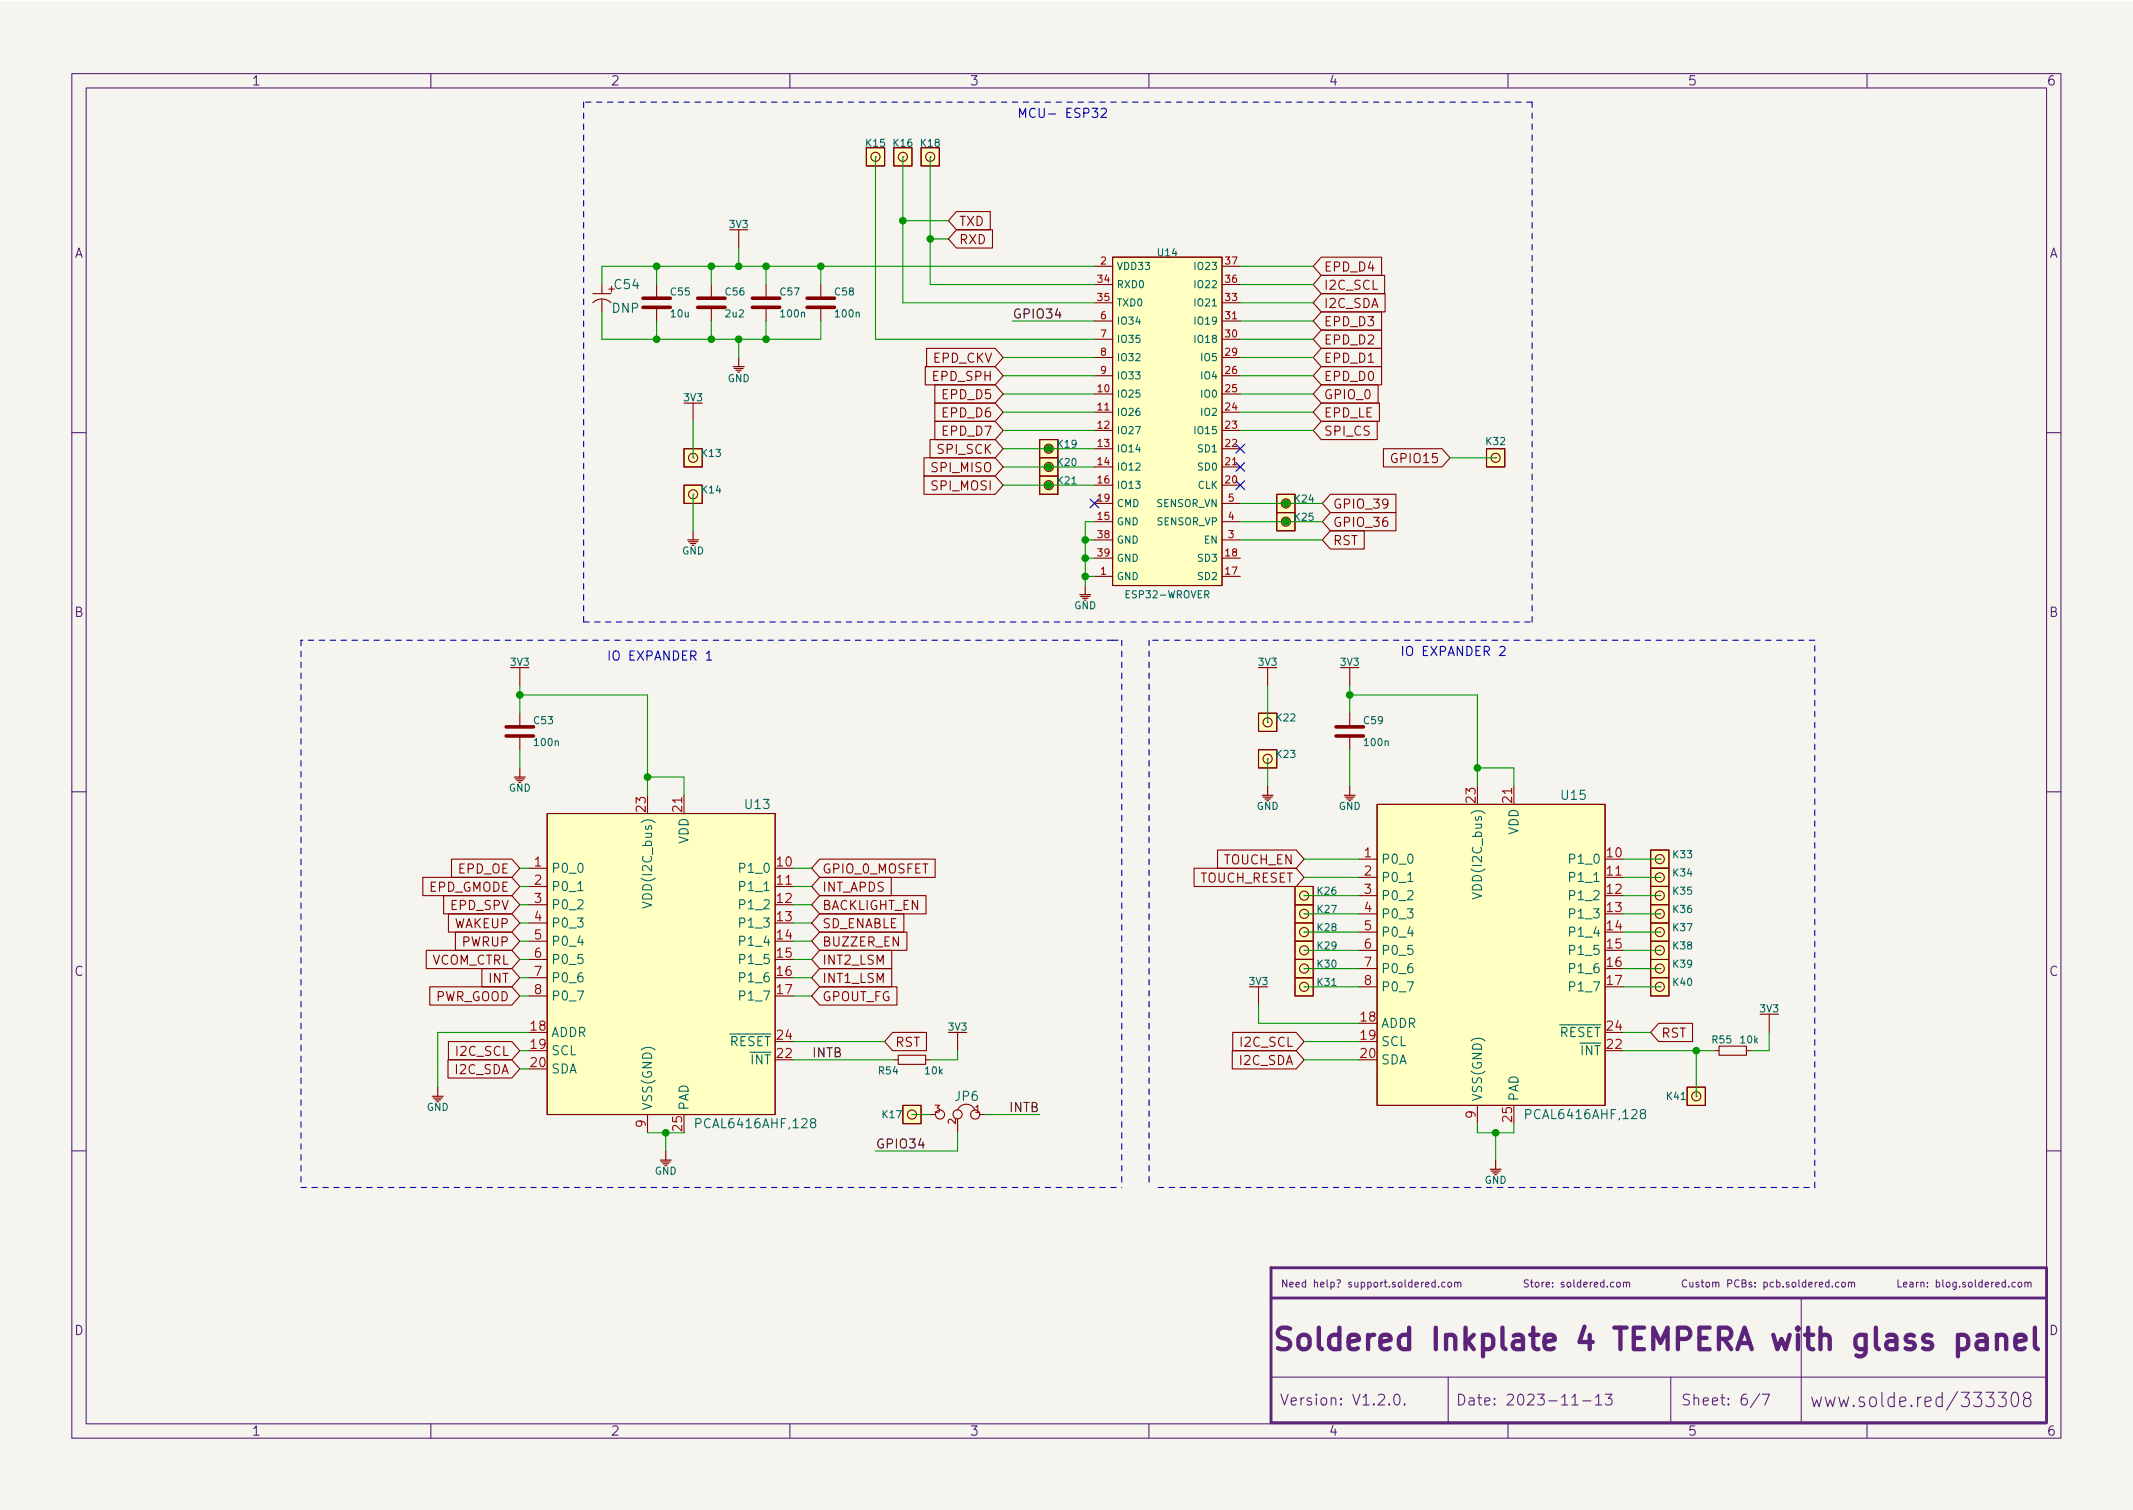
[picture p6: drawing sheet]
<svg xmlns="http://www.w3.org/2000/svg" width="297mm" height="210mm" viewBox="0 0 297 210" stroke-linecap="round" stroke-linejoin="round" font-family="sans-serif">
<path d="M0 .2h297v210.1h-297z" fill="#f5f4ef" stroke="#f5f4ef" stroke-width=".14"/>
<g fill="none" stroke="#5b2379" stroke-width=".15">
<path d="M10 10.2h277v190.1h-277zM12 12.2h273v186.1h-273zM60 10.2v2M110 10.2v2M160 10.2v2M210 10.2v2M260 10.2v2M10 60.2h2M285 60.2h2M10 110.2h2M285 110.2h2M10 160.2h2"/>
<path d="M199.9 178.6l-.3-.1-.2 .2 .1 .5h.4M199.9 178.2v1M200.3 179.1v.1M201.2 178.6l-.2-.1-.2 .2 .1 .5h.3M201.7 178.6l.3-.1 .1 .2v.3l-.1 .2h-.3l-.1-.2zM202.6 178.6l.1-.1 .3 .1v.6M202.6 178.5v.7M203 178.7l.1-.2 .3 .1v.6M225.2 178.6l.1-.1 .3 .1v.4v.2h-.3l-.1-.1zM226.1 178.6l.1-.1 .3 .1v.6M226.1 178.5v.7M226.5 178.7l.1-.2 .3 .1v.6"/>
<path d="M234.9 178.3a.47 .47 0 0 0-.7 .3 .47 .47 0 0 0 .5 .6l.2-.1M235.3 178.5l.1 .7h.2l.1-.1M235.7 178.5v.7M236.6 178.6l-.3-.1-.1 .2v.1l.4 .1v.3h-.4M236.9 178.5h.4M237 178.2v.9l.3 .1M237.6 178.6l.3-.1 .2 .2v.3l-.2 .2h-.3v-.2zM238.5 178.6l.1-.1 .3 .1v.6M238.5 178.5v.7M238.9 178.7l.2-.2 .2 .1 .1 .6M240.6 178.7h.5l.1-.2-.1-.2-.5-.1v1M242.2 178.3a.47 .47 0 0 0-.7 .3 .47 .47 0 0 0 .5 .6l.2-.1"/>
<path d="M242.6 178.7l.4-.1 .1-.1v-.2l-.5-.1v1h.4l.1-.1 .1-.2-.3-.2M243.9 178.6l-.2-.1-.1 .2v.1l.3 .1v.3h-.3M244.4 179.1v.1M244.4 178.6v.1M245.6 178.6l.3-.1 .2 .2-.1 .5h-.4M245.6 178.5v1M247 178.6l-.3-.1-.2 .2 .1 .5h.4M247.4 178.6l.3-.1 .2 .2-.1 .5h-.4M247.4 178.2v1M248.3 179.1v.1M249.1 178.6l-.2-.1-.2 .2 .1 .1 .3 .1v.3h-.4M249.6 178.6l.3-.1 .2 .2v.3l-.2 .2h-.3v-.2z"/>
<path d="M250.5 178.2v.9l.1 .1M251.5 178.6l-.3-.1-.2 .2 .1 .5h.4M251.5 178.2v1M251.9 178.9l.5-.1-.1-.2-.3-.1-.1 .2v.5h.4M252.8 178.5v.7M253.1 178.5l-.3 .2M253.4 178.9l.4-.1v-.2l-.3-.1-.1 .2v.5h.4M254.7 178.6l-.3-.1-.2 .2 .1 .5h.4M254.7 178.2v1M255.2 179.1v.1M256.1 178.6l-.3-.1-.2 .2 .1 .5h.4M256.5 178.6l.1-.1 .3 .1 .1 .4-.1 .2h-.3l-.1-.1z"/>
<path d="M257.4 178.6l.2-.1 .2 .1v.6M257.4 178.5v.7M257.8 178.7l.2-.2 .2 .1 .1 .6M280.6 178.6l-.2-.1-.2 .2 .1 .5h.3M281.1 178.6l.1-.1 .3 .1 .1 .4-.1 .2h-.3l-.1-.1zM282 178.6l.1-.1 .3 .1v.6M282 178.5v.7M282.4 178.7l.2-.2 .2 .1v.6M285 160.2h2M60 198.3v2M110 198.3v2M160 198.3v2"/>
<path d="M177 191.8h108M194.3 194.2a.36 .36 0 0 1 .6 .2 .77 .77 0 0 1-.4 1.2 1 1 0 0 1-.2-1.4zM195.6 195.5l.1 .1h-.1h-.1l.1-.1v.1M201.7 191.8v6.5M210 198.3v2M218.9 195.6h.9M220.4 195.1h1.2M222.2 194.6l.4-.5v1.5M222.2 195.6h.9M223.6 194.1h.9l-.5 .6a.41 .41 0 0 1 .5 .3v.3l-.2 .3h-.5l-.2-.1M232.7 191.8v6.5M245.1 194.1l-1.3 1.9"/>
<path d="M245.4 194.1h1l-.6 1.5M250.8 180.7v17.6M260 198.3v2M270.5 194.6l-.5-.1-.4 .4v.6l.2 .3 .2 .1 .5-.1M270.5 193.9v2M272.6 193.8l-1.5 2.5M282.1 194.7l-.1-.1a.43 .43 0 0 1-.2-.4 .43 .43 0 0 1 .3-.3l.5 .1a.43 .43 0 0 1 .2 .4 .43 .43 0 0 1-.3 .3l-.5 .1a.67 .67 0 0 0 0 1l.1 .1 .5-.1a.67 .67 0 0 0 0-1l-.1-.1"/>
</g>
<path d="M272.7 186l.2-.1h.6l.3 .1 .3 .4v.9l-.3 .4-.3 .2h-.6l-.2-.2M272.7 185.9v3M275.4 186l.3-.1h.5l.3 .1 .2 .3v1.6M276.7 186.6l-.3 .1h-.7a.59 .59 0 0 0-.5 .6 .59 .59 0 0 0 .5 .6h.7l.3-.2M278.1 186.2a.75 .75 0 0 1 1.3 .1v1.6M278.1 185.9v2M280.7 186.9l1.4-.3-.2-.6-.2-.1h-.6l-.3 .1-.1 .3v1.1l.1 .3 .3 .2h.6l.2-.2M283.4 184.9v2.5l.1 .3 .3 .2" fill="none" stroke="#5b2379" stroke-width=".6"/>
<path d="M284.8 176.5h-107.8v21.6h107.9M285 176.5v21.6M177 180.7h108" fill="none" stroke="#5b2379" stroke-width=".4"/>
<g fill="#ffffc2" stroke="#ffffc2" stroke-width=".14">
<path d="M234.9 151.4h2.6v2.5h-2.6z"/>
<path d="M229.9 118.4h2.5v2.5h-2.5z"/>
<path d="M229.9 120.9h2.5v2.5h-2.5z"/>
<path d="M229.9 123.4h2.5v2.6h-2.5z"/>
<path d="M229.9 133.6h2.5v2.5h-2.5z"/>
<path d="M207 62.5h2.5v2.5h-2.5z"/>
<path d="M229.9 131.1h2.5v2.5h-2.5z"/>
<path d="M229.9 136.1h2.5v2.6h-2.5z"/>
<path d="M95.2 62.5h2.6v2.5h-2.6z"/>
<path d="M229.9 128.5h2.5v2.6h-2.5z"/>
<path d="M125.7 153.9h2.6v2.6h-2.6z"/>
<path d="M144.8 61.2h2.5v2.5h-2.5z"/>
<path d="M95.2 67.6h2.6v2.5h-2.6z"/>
<path d="M191.8 112h31.7v41.9h-31.7z"/>
<path d="M154.9 35.8h15.3v45.7h-15.3z"/>
<path d="M180.3 126h2.6v2.5h-2.6z"/>
<path d="M180.3 123.4h2.6v2.6h-2.6z"/>
<path d="M180.3 128.5h2.6v2.6h-2.6z"/>
<path d="M76.2 113.3h31.7v41.9h-31.7z"/>
<path d="M128.3 20.6h2.5v2.5h-2.5z"/>
<path d="M120.6 20.6h2.6v2.5h-2.6z"/>
<path d="M144.8 66.3h2.5v2.5h-2.5z"/>
<path d="M144.8 63.7h2.5v2.6h-2.5z"/>
<path d="M124.5 20.6h2.5v2.5h-2.5z"/>
<path d="M180.3 136.1h2.6v2.6h-2.6z"/>
<path d="M180.3 131.1h2.6v2.5h-2.6z"/>
<path d="M177.8 71.4h2.5v2.5h-2.5z"/>
<path d="M177.8 68.8h2.5v2.6h-2.5z"/>
<path d="M180.3 133.6h2.6v2.5h-2.6z"/>
<path d="M175.3 104.4h2.5v2.5h-2.5z"/>
<path d="M175.3 99.3h2.5v2.5h-2.5z"/>
<path d="M229.9 126h2.5v2.5h-2.5z"/>
</g>
<g fill="none" stroke="#840000" stroke-width=".15">
<path d="M83.8 39.6v1.3M91.4 39.6v1.9M99.1 39.6v1.9M102.9 32v2.5M106.7 39.6v1.9M114.3 39.6v1.9M120.6 20.6h2.6v2.5h-2.6zM121.9 21.8h.1M124.5 20.6h2.5v2.5h-2.5zM125.7 21.8h.1M128.3 20.6h2.5v2.5h-2.5zM129.5 21.8h.1"/>
<path d="M133.2 32h5v2.5h-5l-1.1-1.2zM133.2 29.5h4.7v2.5h-4.7l-1.1-1.3zM152.4 37.1h2.5M152.4 39.6h2.5M154.9 35.8h15.3v45.7h-15.3zM170.2 37.1h2.5M170.2 39.6h2.5M184 38.3h8.8v2.6h-8.8l-1.1-1.3zM184 35.8h8.4v2.5h-8.4l-1.1-1.2zM82.5 42.2a1.8 1.8 0 0 1 2.6 0M82.5 40.9h2.6M83.8 41.6v1.8"/>
<path d="M91.4 42.8v1.9M96.5 56.1v2.6M99.1 42.8v1.9M106.7 42.8v1.9M114.3 42.8v1.9M128.9 51h9.7l1.1 1.3-1.1 1.3h-9.7zM129 48.5h9.6l1.1 1.3-1.1 1.2h-9.6zM130.2 53.6h8.4l1.1 1.3-1.1 1.2h-8.4zM130.2 58.7h8.4l1.1 1.2-1.1 1.3h-8.4zM130.2 56.1h8.4l1.1 1.3-1.1 1.3h-8.4zM152.4 54.9h2.5M152.4 57.4h2.5"/>
<path d="M152.4 59.9h2.5M152.4 52.3h2.5M152.4 49.8h2.5M152.4 47.2h2.5M152.4 44.7h2.5M152.4 42.2h2.5M170.2 54.9h2.5M170.2 57.4h2.5M170.2 59.9h2.5M170.2 52.3h2.5M170.2 49.8h2.5M170.2 47.2h2.5"/>
<path d="M170.2 44.7h2.5M170.2 42.2h2.5M184 48.5h8.4v2.5h-8.4l-1.1-1.2zM184 40.9h8.9v2.5h-8.9l-1.1-1.2zM184 53.6h7.9v2.5h-7.9l-1.1-1.2zM184 46h8.4v2.5h-8.4l-1.1-1.3zM184 51h8.4v2.6h-8.4l-1.1-1.3zM184 43.4h8.4v2.6h-8.4l-1.1-1.3zM184 58.7h7.8v2.5h-7.8l-1.1-1.3zM184 56.1h8.1v2.6h-8.1l-1.1-1.3zM95.2 62.5h2.6v2.5h-2.6zM95.2 67.6h2.6v2.5h-2.6z"/>
<path d="M96.5 63.7h.1M96.5 68.8h.1M128.7 66.3h9.9l1.1 1.3-1.1 1.2h-9.9zM128.7 63.7h9.9l1.1 1.3-1.1 1.3h-9.9zM129.5 61.2h9.1l1.1 1.3-1.1 1.2h-9.1zM144.8 61.2h2.5v2.5h-2.5zM144.8 66.3h2.5v2.5h-2.5zM144.8 63.7h2.5v2.6h-2.5zM146 62.5h.1M146 67.6h.1M146 65h.1M152.4 62.5h2.5"/>
<path d="M152.4 65h2.5M152.4 72.6h2.5M152.4 67.6h2.5M152.4 77.7h2.5M152.4 70.1h2.5M152.4 75.2h2.5M170.2 62.5h2.5M170.2 65h2.5M170.2 72.6h2.5M170.2 67.6h2.5M170.2 77.7h2.5M170.2 70.1h2.5"/>
<path d="M170.2 75.2h2.5M177.8 71.4h2.5v2.5h-2.5zM177.8 68.8h2.5v2.6h-2.5zM179.1 72.6h.1M179.1 70.1h.1M185.3 73.9h4.7v2.5h-4.7l-1.2-1.2zM185.3 71.4h9.1v2.5h-9.1l-1.2-1.3zM185.3 68.8h9.1v2.6h-9.1l-1.2-1.3zM192.7 62.5h8.1l1.1 1.2-1.1 1.3h-8.1zM207 62.5h2.5v2.5h-2.5zM208.3 63.7h.1M72.4 93v2.5"/>
<path d="M72.4 99.3v1.9M152.4 80.3h2.5M170.2 80.3h2.5M175.3 99.3h2.5v2.5h-2.5zM176.5 93v2.5M188 93v2.5M188 99.3v1.9M62.9 119.6h8.4l1.1 1.3-1.1 1.3h-8.4zM72.4 102.5v1.9M76.2 113.3h31.7v41.9h-31.7zM95.2 110.7v2.6M114.1 119.6h16.1v2.6h-16.1l-1.1-1.3z"/>
<path d="M169.6 118.4h10.9l1.1 1.2-1.1 1.3h-10.9zM175.3 104.4h2.5v2.5h-2.5zM176.5 105.7h.1M176.5 100.6h.1M188 102.5v1.9M189.2 119.6h2.6M191.8 112h31.7v41.9h-31.7zM210.8 109.5v2.5M229.9 118.4h2.5v2.5h-2.5zM231.1 119.6h.1M58.9 122.2h12.4l1.1 1.2-1.1 1.3h-12.4zM59.4 132.3h11.9l1.1 1.3-1.1 1.3h-11.9z"/>
<path d="M59.8 137.4h11.5l1.1 1.3-1.1 1.2h-11.5zM61.8 124.7h9.5l1.1 1.3-1.1 1.2h-9.5zM62.4 127.2h8.9l1.1 1.3-1.1 1.3h-8.9zM63.4 129.8h7.9l1.1 1.3-1.1 1.2h-7.9zM67.1 134.9h4.2l1.1 1.2-1.1 1.3h-4.2zM73.7 120.9h2.5M73.7 123.4h2.5M73.7 126h2.5M73.7 128.5h2.5M73.7 131.1h2.5M73.7 133.6h2.5M73.7 136.1h2.5"/>
<path d="M73.7 138.7h2.5M107.9 123.4h2.6M114.1 137.4h10.8v2.5h-10.8l-1.1-1.2zM114.1 124.7h14.9v2.5h-14.9l-1.1-1.2zM114.1 132.3h10.1v2.6h-10.1l-1.1-1.3zM114.1 127.2h11.8v2.6h-11.8l-1.1-1.3zM114.1 134.9h10.1v2.5h-10.1l-1.1-1.3zM114.1 122.2h10v2.5h-10l-1.1-1.3zM114.1 129.8h12.2v2.5h-12.2l-1.1-1.2zM166.3 120.9h14.2l1.1 1.3-1.1 1.2h-14.2zM175.3 137.4v2.5M180.3 126h2.6v2.5h-2.6z"/>
<path d="M180.3 123.4h2.6v2.6h-2.6zM180.3 128.5h2.6v2.6h-2.6zM180.3 136.1h2.6v2.6h-2.6zM180.3 131.1h2.6v2.5h-2.6zM180.3 133.6h2.6v2.5h-2.6zM181.6 127.2h.1M181.6 124.7h.1M181.6 129.8h.1M181.6 137.4h.1M181.6 132.3h.1M181.6 134.9h.1M189.2 122.2h2.6"/>
<path d="M189.2 124.7h2.6M189.2 127.2h2.6M189.2 129.8h2.6M189.2 132.3h2.6M189.2 134.9h2.6M189.2 137.4h2.6M223.5 122.2h2.6M229.9 120.9h2.5v2.5h-2.5zM229.9 123.4h2.5v2.6h-2.5zM229.9 133.6h2.5v2.5h-2.5zM229.9 131.1h2.5v2.5h-2.5zM229.9 136.1h2.5v2.6h-2.5z"/>
<path d="M229.9 128.5h2.5v2.6h-2.5zM229.9 126h2.5v2.5h-2.5zM231.1 122.2h.1M231.1 124.7h.1M231.1 134.9h.1M231.1 132.3h.1M231.1 137.4h.1M231.1 129.8h.1M231.1 127.2h.1M62.4 147.6h8.9l1.1 1.2-1.1 1.3h-8.9zM62.4 145h8.9l1.1 1.3-1.1 1.3h-8.9zM90.2 155.2v2.5"/>
<path d="M124.3 143.8h4.7v2.5h-4.7l-1.1-1.3zM124.5 147.6h.6M125.1 146.9h3.8v1.3h-3.8zM125.7 153.9h2.6v2.6h-2.6zM127 155.2h.1M128.9 147.6h.6M129.5 155.2h.8M133.3 143.8v2.5M133.3 155.8v1.9M133.4 154.6a1.31 1.31 0 0 1 1.2-.8 1.31 1.31 0 0 1 1.2 .8M136.4 155.2h.8M171.6 146.3h8.9l1.1 1.3-1.1 1.2h-8.9z"/>
<path d="M171.7 143.8h8.8l1.1 1.2-1.1 1.3h-8.8zM205.7 153.9v2.6M231 142.5h4.7v2.5h-4.7l-1.1-1.2zM234.9 151.4h2.6v2.5h-2.6zM236.2 152.6h.1M238.8 146.3h.6M239.4 145.7h3.8v1.2h-3.8zM243.2 146.3h.6M246.4 141.2v2.6"/>
<circle cx="121.9" cy="21.8" r=".63"/>
<circle cx="125.7" cy="21.8" r=".63"/>
<circle cx="129.5" cy="21.8" r=".63"/>
<circle cx="96.5" cy="63.7" r=".63"/>
<circle cx="96.5" cy="68.8" r=".63"/>
<circle cx="146" cy="62.5" r=".63"/>
<circle cx="146" cy="65" r=".63"/>
<circle cx="146" cy="67.6" r=".63"/>
<circle cx="179.1" cy="72.6" r=".63"/>
<circle cx="179.1" cy="70.1" r=".63"/>
<circle cx="208.3" cy="63.7" r=".63"/>
<circle cx="176.5" cy="105.7" r=".63"/>
<circle cx="176.5" cy="100.6" r=".63"/>
<circle cx="231.1" cy="119.6" r=".63"/>
<circle cx="181.6" cy="124.7" r=".63"/>
<circle cx="181.6" cy="127.2" r=".63"/>
<circle cx="181.6" cy="129.8" r=".63"/>
<circle cx="181.6" cy="132.3" r=".63"/>
<circle cx="181.6" cy="134.9" r=".63"/>
<circle cx="181.6" cy="137.4" r=".63"/>
<circle cx="231.1" cy="122.2" r=".63"/>
<circle cx="231.1" cy="124.7" r=".63"/>
<circle cx="231.1" cy="127.2" r=".63"/>
<circle cx="231.1" cy="137.4" r=".63"/>
<circle cx="231.1" cy="132.3" r=".63"/>
<circle cx="231.1" cy="134.9" r=".63"/>
<circle cx="231.1" cy="129.8" r=".63"/>
<circle cx="127" cy="155.2" r=".63"/>
<circle cx="130.9" cy="155.2" r=".63"/>
<circle cx="133.3" cy="155.2" r=".63"/>
<circle cx="135.8" cy="155.2" r=".63"/>
<circle cx="236.2" cy="152.6" r=".63"/>
</g>
<g fill="none" stroke="#840000" stroke-width=".16">
<path d="M101.6 32h2.5M95.2 56.1h2.6M102.1 51h1.5M102.2 51.3h1.3M102.5 51.6h.8M102.9 49.8v1.2M95.8 75.2h1.5M95.9 75.4h1.3M96.1 75.7h.8M96.5 73.9v1.3M71.1 93h2.6M150.4 82.8h1.5"/>
<path d="M150.5 83.1h1.3M150.7 83.3h.8M151.1 81.5v1.3M175.3 93h2.5M186.7 93h2.5M71.6 108.2h1.6M71.8 108.5h1.2M72 108.7h.8M72.4 106.9v1.3M175.8 110.7h1.5M175.9 111h1.3M176.1 111.2h.8"/>
<path d="M176.5 109.5v1.2M187.2 110.7h1.5M187.3 111h1.3M187.6 111.2h.7M188 109.5v1.2M174 137.4h2.5M60.2 152.6h1.5M60.3 152.9h1.3M60.6 153.2h.7M61 151.4v1.2M132.1 143.8h2.5M245.1 141.2h2.5"/>
<path d="M91.9 161.5h1.6M92.1 161.8h1.2M92.3 162h.8M92.7 160.3v1.2M207.5 162.8h1.5M207.6 163.1h1.3M207.9 163.3h.8M208.3 161.5v1.3"/>
</g>
<path d="M80.5 124h.7M89.5 125.6l1.2 .4-1.2 .4M196 122.7h.8M205 124.3l1.3 .4-1.3 .5M113.1 156.3l-.2-.2v-.2l.2-.1h.4l.1 .2-.1 .2-.5 .2-.1 .1v.3l.2 .2h.3l.2-.2-.1-.4-.1-.1M228.7 155l-.3-.2 .1-.2 .2-.1 .3 .1 .2 .1-.1 .2-.5 .2-.2 .2 .1 .3 .2 .2h.2l.3-.3-.1-.3-.2-.2" fill="none" stroke="#006464" stroke-width=".15"/>
<path d="M89.5 42.8h3.8M89.5 41.5h3.8M97.2 42.8h3.8M97.2 41.5h3.8M104.8 42.8h3.8M104.8 41.5h3.8M112.4 42.8h3.8M112.4 41.5h3.8M70.5 102.5h3.8M70.5 101.2h3.8M186.1 102.5h3.8M186.1 101.2h3.8" fill="none" stroke="#840000" stroke-width=".5"/>
<path d="M152.1 15.1h.8l-.5 .5 .4 .1v.5l-.2 .1h-.3l-.2-.1M153.4 15.2l.1-.1h.3l.2 .1 .1 .2-.1 .2-.7 .7h.8M98.4 91l.3-.4v1.3M98.4 91.9h.7M208.9 90.1l.2-.1h.3l.1 .1 .1 .3-.1 .2-.7 .7h.8" fill="none" stroke="#0000c2" stroke-width=".15"/>
<g fill="none" stroke="#0000c2" stroke-width=".15" stroke-dasharray=".8 .8">
<path d="M81.3 14.2v72.4M213.4 14.2h-132.1M41.9 89.1v76.2M81.3 86.6h132.1M154.9 89.1h1.3M154.9 89.1h-113M156.2 89.1v76.2M160 89.1v76.2M213.4 86.6v-72.4M252.7 89.1h-92.7M41.9 165.3h114.3M161.3 165.3h91.4"/>
<path d="M252.7 165.3v-76.2"/>
</g>
<g fill="none" stroke="#009600" stroke-width=".15">
<path d="M91.4 37.1v2.5M99.1 37.1v2.5M102.9 34.5v2.6M106.7 37.1v2.5M114.3 37.1v2.5M121.9 21.8v25.4h30.5M125.7 21.8v20.4h26.7M125.7 30.7h6.4M129.5 21.8v17.8h22.9M129.5 33.3h2.6M152.4 37.1h-68.6v2.5M172.7 39.6h10.2"/>
<path d="M172.7 37.1h10.2M83.8 43.4v3.8h30.5v-2.5M91.4 44.7v2.5M96.5 58.7v5M99.1 44.7v2.5M102.9 47.2v2.6M106.7 44.7v2.5M139.7 59.9h12.7M139.7 57.4h12.7M139.7 49.8h12.7M139.7 52.3h12.7M139.7 54.9h12.7"/>
<path d="M141 44.7h11.4M172.7 44.7h10.2M172.7 59.9h10.2M172.7 57.4h10.2M172.7 42.2h10.2M172.7 49.8h10.2M172.7 47.2h10.2M172.7 52.3h10.2M172.7 54.9h10.2M96.5 68.8v5.1M139.7 67.6h12.7M139.7 62.5h12.7"/>
<path d="M139.7 65h12.7M151.1 75.2h1.3M151.1 77.7h1.3M152.4 72.6h-1.3v8.9M172.7 75.2h11.4M172.7 72.6h11.4M172.7 70.1h11.4M201.9 63.7h6.4M72.4 95.5v3.8M72.4 96.8h17.8v13.9M151.1 80.3h1.3M176.5 95.5v5.1"/>
<path d="M188 96.8h17.7v12.7M188 95.5v3.8M72.4 104.4v2.5M90.2 108.2h5v2.5M176.5 105.7v3.8M181.6 119.6h7.6M188 104.4v5.1M205.7 106.9h5.1v2.6M226.1 119.6h5M72.4 120.9h1.3M72.4 131.1h1.3M72.4 123.4h1.3"/>
<path d="M72.4 128.5h1.3M72.4 126h1.3M72.4 133.6h1.3M72.4 136.1h1.3M72.4 138.7h1.3M110.5 120.9h2.5M110.5 131.1h2.5M110.5 123.4h2.5M110.5 128.5h2.5M110.5 126h2.5M110.5 133.6h2.5M110.5 136.1h2.5"/>
<path d="M110.5 138.7h2.5M175.3 139.9v2.6h13.9M181.6 129.8h7.6M181.6 124.7h7.6M181.6 127.2h7.6M181.6 137.4h7.6M181.6 134.9h7.6M181.6 132.3h7.6M181.6 122.2h7.6M226.1 129.8h5M226.1 124.7h5M226.1 127.2h5"/>
<path d="M226.1 137.4h5M226.1 134.9h5M226.1 132.3h5M226.1 122.2h5M72.4 146.3h1.3M72.4 148.8h1.3M73.7 143.8h-12.7v7.6M90.2 157.7h5M92.7 157.7v2.6M110.5 147.6h14M110.5 145h12.7M127 155.2h2.5"/>
<path d="M133.3 146.3v1.3h-3.8M133.3 157.7v2.6h-11.4M137.2 155.2h7.6M181.6 147.6h7.6M181.6 145h7.6M205.7 156.5v1.2h5.1v-1.2M208.3 157.7v3.8M226.1 146.3h12.7M226.1 143.8h3.8M236.2 146.3v6.3M246.4 143.8v2.5h-2.6"/>
</g>
<path d="M151.8 69.5l1.2 1.2M153 69.5l-1.2 1.2M172.1 61.9l1.2 1.2M172.1 64.4l1.2 1.2M172.1 66.9l1.2 1.3M173.3 61.9l-1.2 1.2M173.3 64.4l-1.2 1.2M173.3 66.9l-1.2 1.3" fill="none" stroke="#000084" stroke-width=".15"/>
<g fill="#009600" stroke="#009600" stroke-width=".15">
<circle cx="236.2" cy="146.3" r=".46"/>
<circle cx="151.1" cy="75.2" r=".46"/>
<circle cx="151.1" cy="80.3" r=".46"/>
<circle cx="151.1" cy="77.7" r=".46"/>
<circle cx="179.1" cy="70.1" r=".46"/>
<circle cx="146" cy="67.6" r=".46"/>
<circle cx="146" cy="62.5" r=".46"/>
<circle cx="146" cy="65" r=".46"/>
<circle cx="179.1" cy="72.6" r=".46"/>
<circle cx="188" cy="96.8" r=".46"/>
<circle cx="208.3" cy="157.7" r=".46"/>
<circle cx="205.7" cy="106.9" r=".46"/>
<circle cx="129.5" cy="33.3" r=".46"/>
<circle cx="91.4" cy="47.2" r=".46"/>
<circle cx="72.4" cy="96.8" r=".46"/>
<circle cx="90.2" cy="108.2" r=".46"/>
<circle cx="91.4" cy="37.1" r=".46"/>
<circle cx="99.1" cy="37.1" r=".46"/>
<circle cx="99.1" cy="47.2" r=".46"/>
<circle cx="106.7" cy="47.2" r=".46"/>
<circle cx="102.9" cy="37.1" r=".46"/>
<circle cx="102.9" cy="47.2" r=".46"/>
<circle cx="125.7" cy="30.7" r=".46"/>
<circle cx="106.7" cy="37.1" r=".46"/>
<circle cx="114.3" cy="37.1" r=".46"/>
<circle cx="92.7" cy="157.7" r=".46"/>
</g>
<text font-size="4.2" fill="#5b2379" x="177" y="188">Soldered Inkplate 4 TEMPERA with glass panel</text>
<g font-size="2.8" fill="#5b2379">
<text x="252" y="196">www.solde.red/</text>
<text x="272.8" y="196">333308</text>
</g>
<g font-size="2.1" fill="#5b2379">
<text x="178.2" y="195.7">Version: V1.2.0.</text>
<text x="202.7" y="195.7">Date: 2023-11-13</text>
<text x="234" y="195.7">Sheet: 6/7</text>
</g>
<g font-size="1.8" fill="#5b2379">
<text x="35" y="11.9">1</text>
<text x="85" y="11.9">2</text>
<text x="135" y="11.9">3</text>
<text x="185" y="11.9">4</text>
<text x="235" y="11.9">5</text>
<text x="285" y="11.9">6</text>
<text x="10.3" y="35.9">A</text>
<text x="285.3" y="35.9">A</text>
<text x="10.3" y="85.9">B</text>
<text x="285.3" y="85.9">B</text>
<text x="10.3" y="135.9">C</text>
<text x="285.3" y="135.9">C</text>
<text x="10.3" y="185.9">D</text>
<text x="285.3" y="185.9">D</text>
<text x="35" y="199.9">1</text>
<text x="85" y="199.9">2</text>
<text x="135" y="199.9">3</text>
<text x="185" y="199.9">4</text>
<text x="235" y="199.9">5</text>
<text x="285" y="199.9">6</text>
</g>
<g font-size="1.8" fill="#0000c2">
<text x="141.6" y="16.4">MCU- ESP32</text>
<text x="84.5" y="92">IO EXPANDER 1</text>
<text x="194.9" y="91.3">IO EXPANDER 2</text>
</g>
<g font-size="1.8" fill="#840000">
<text x="133.5" y="34">RXD</text>
<text x="133.5" y="31.5">TXD</text>
<text x="184.3" y="40.3">I2C_SCL</text>
<text x="184.3" y="37.8">EPD_D4</text>
<text x="184.3" y="42.9">I2C_SDA</text>
<text x="184.3" y="48">EPD_D2</text>
<text x="184.3" y="45.4">EPD_D3</text>
<text x="129.9" y="50.5">EPD_CKV</text>
<text x="130" y="53">EPD_SPH</text>
<text x="184.3" y="50.5">EPD_D1</text>
<text x="184.3" y="53">EPD_D0</text>
<text x="131.4" y="55.6">EPD_D5</text>
<text x="131.4" y="58.1">EPD_D6</text>
<text x="184.3" y="55.6">GPIO_0</text>
<text x="184.3" y="58.1">EPD_LE</text>
<text x="129.9" y="65.7">SPI_MISO</text>
<text x="130.7" y="63.2">SPI_SCK</text>
<text x="131.4" y="60.7">EPD_D7</text>
<text x="184.3" y="60.7">SPI_CS</text>
<text x="194.1" y="64.5">GPIO15</text>
<text x="129.9" y="68.3">SPI_MOSI</text>
<text x="185.6" y="70.8">GPIO_39</text>
<text x="185.6" y="75.9">RST</text>
<text x="185.6" y="73.4">GPIO_36</text>
<text x="59.7" y="124.2">EPD_GMODE</text>
<text x="63.8" y="121.6">EPD_OE</text>
<text x="114.5" y="124.2">INT_APDS</text>
<text x="114.5" y="121.6">GPIO_0_MOSFET</text>
<text x="167" y="122.9">TOUCH_RESET</text>
<text x="170.5" y="120.4">TOUCH_EN</text>
<text x="62.8" y="126.7">EPD_SPV</text>
<text x="63.1" y="129.2">WAKEUP</text>
<text x="64.4" y="131.8">PWRUP</text>
<text x="114.5" y="126.7">BACKLIGHT_EN</text>
<text x="114.5" y="129.2">SD_ENABLE</text>
<text x="114.5" y="131.8">BUZZER_EN</text>
<text x="60" y="134.3">VCOM_CTRL</text>
<text x="68.1" y="136.9">INT</text>
<text x="114.5" y="134.3">INT2_LSM</text>
<text x="114.5" y="136.9">INT1_LSM</text>
<text x="60.4" y="139.4">PWR_GOOD</text>
<text x="114.5" y="139.4">GPOUT_FG</text>
<text x="63.5" y="149.6">I2C_SDA</text>
<text x="63.7" y="147">I2C_SCL</text>
<text x="124.6" y="145.8">RST</text>
<text x="172.7" y="148.3">I2C_SDA</text>
<text x="172.9" y="145.8">I2C_SCL</text>
<text x="231.3" y="144.5">RST</text>
</g>
<g font-size="1.8" fill="#006464">
<text x="85.6" y="40.3">C54</text>
<text x="85.2" y="43.6">DNP</text>
<text x="103.8" y="112.6">U13</text>
<text x="217.5" y="111.4">U15</text>
<text x="95.9" y="117.5" transform="rotate(-90 95.9 117.5)">VDD</text>
<text x="211.5" y="116.3" transform="rotate(-90 211.5 116.3)">VDD</text>
<text x="76.7" y="121.5">P0_0</text>
<text x="76.7" y="124.1">P0_1</text>
<text x="90.8" y="125.6" transform="rotate(-90 90.8 125.6)">VDD(I2C_bus)</text>
<text x="103.3" y="121.5">P1_0</text>
<text x="103.3" y="124.1">P1_1</text>
<text x="192.3" y="120.3">P0_0</text>
<text x="192.3" y="122.8">P0_1</text>
<text x="192.3" y="125.3">P0_2</text>
<text x="206.4" y="124.3" transform="rotate(-90 206.4 124.3)">VDD(I2C_bus)</text>
<text x="218.9" y="120.3">P1_0</text>
<text x="218.9" y="122.8">P1_1</text>
<text x="218.9" y="125.3">P1_2</text>
<text x="76.7" y="126.6">P0_2</text>
<text x="76.7" y="129.2">P0_3</text>
<text x="76.7" y="131.7">P0_4</text>
<text x="103.3" y="126.6">P1_2</text>
<text x="103.3" y="129.2">P1_3</text>
<text x="103.3" y="131.7">P1_4</text>
<text x="192.3" y="127.9">P0_3</text>
<text x="192.3" y="130.4">P0_4</text>
<text x="218.9" y="127.9">P1_3</text>
<text x="218.9" y="130.4">P1_4</text>
<text x="76.7" y="134.2">P0_5</text>
<text x="76.7" y="136.8">P0_6</text>
<text x="103.3" y="134.2">P1_5</text>
<text x="103.3" y="136.8">P1_6</text>
<text x="192.3" y="133">P0_5</text>
<text x="192.3" y="135.5">P0_6</text>
<text x="218.9" y="133">P1_5</text>
<text x="218.9" y="135.5">P1_6</text>
<text x="76.7" y="139.3">P0_7</text>
<text x="103.3" y="139.3">P1_7</text>
<text x="192.3" y="143.1">ADDR</text>
<text x="192.3" y="138">P0_7</text>
<text x="218.9" y="138">P1_7</text>
<text x="76.7" y="144.4">ADDR</text>
<text x="76.7" y="146.9">SCL</text>
<text x="76.7" y="149.5">SDA</text>
<text x="100.2" y="145.7">~{RESET}</text>
<text x="103.2" y="148.2">~{INT}</text>
<text x="192.3" y="145.7">SCL</text>
<text x="192.3" y="148.2">SDA</text>
<text x="215.7" y="144.4">~{RESET}</text>
<text x="218.8" y="146.9">~{INT}</text>
<text x="90.8" y="154.7" transform="rotate(-90 90.8 154.7)">VSS(GND)</text>
<text x="95.9" y="154.7" transform="rotate(-90 95.9 154.7)">PAD</text>
<text x="133" y="153.3">JP6</text>
<text x="206.4" y="153.4" transform="rotate(-90 206.4 153.4)">VSS(GND)</text>
<text x="211.5" y="153.4" transform="rotate(-90 211.5 153.4)">PAD</text>
<text x="212.9" y="155.8">PCAL6416AHF,128</text>
<text x="97.3" y="157.1">PCAL6416AHF,128</text>
</g>
<g font-size="1.8" fill="#0f0f0f">
<text x="141" y="44.3">GPIO34</text>
<text x="113" y="147.2">INTB</text>
<text x="140.7" y="154.8">INTB</text>
<text x="121.9" y="159.9">GPIO34</text>
</g>
<g font-size="1.8" fill="#a90000">
<text x="89.9" y="113" transform="rotate(-90 89.9 113)">23</text>
<text x="95" y="113" transform="rotate(-90 95 113)">21</text>
<text x="205.5" y="111.7" transform="rotate(-90 205.5 111.7)">23</text>
<text x="210.6" y="111.7" transform="rotate(-90 210.6 111.7)">21</text>
<text x="190" y="119.4">1</text>
<text x="223.8" y="119.4">10</text>
<text x="74.4" y="120.6">1</text>
<text x="74.4" y="123.2">2</text>
<text x="74.4" y="125.7">3</text>
<text x="108.2" y="120.6">10</text>
<text x="108.2" y="123.2">11</text>
<text x="108.2" y="125.7">12</text>
<text x="190" y="121.9">2</text>
<text x="190" y="124.5">3</text>
<text x="223.8" y="121.9">11</text>
<text x="223.8" y="124.5">12</text>
<text x="74.4" y="128.3">4</text>
<text x="74.4" y="130.8">5</text>
<text x="108.2" y="128.3">13</text>
<text x="108.2" y="130.8">14</text>
<text x="190" y="127">4</text>
<text x="190" y="129.5">5</text>
<text x="223.8" y="127">13</text>
<text x="223.8" y="129.5">14</text>
<text x="74.4" y="133.3">6</text>
<text x="74.4" y="135.9">7</text>
<text x="108.2" y="133.3">15</text>
<text x="108.2" y="135.9">16</text>
<text x="190" y="132.1">6</text>
<text x="190" y="134.6">7</text>
<text x="190" y="137.2">8</text>
<text x="223.8" y="132.1">15</text>
<text x="223.8" y="134.6">16</text>
<text x="223.8" y="137.2">17</text>
<text x="73.9" y="143.5">18</text>
<text x="74.4" y="138.4">8</text>
<text x="108.2" y="138.4">17</text>
<text x="189.5" y="142.2">18</text>
<text x="223.8" y="143.5">24</text>
<text x="73.9" y="146">19</text>
<text x="73.9" y="148.6">20</text>
<text x="108.2" y="147.3">22</text>
<text x="108.2" y="144.8">24</text>
<text x="189.5" y="144.8">19</text>
<text x="189.5" y="147.3">20</text>
<text x="223.8" y="146">22</text>
<text x="205.5" y="155.7" transform="rotate(-90 205.5 155.7)">9</text>
<text x="89.9" y="157" transform="rotate(-90 89.9 157)">9</text>
<text x="95" y="157.4" transform="rotate(-90 95 157.4)">25</text>
<text x="210.6" y="156.2" transform="rotate(-90 210.6 156.2)">25</text>
</g>
<g font-size="1.4" fill="#006464">
<text x="120.6" y="20.4">K15</text>
<text x="124.5" y="20.4">K16</text>
<text x="128.3" y="20.4">K18</text>
<text x="101.6" y="31.7">3V3</text>
<text x="161.3" y="35.7">U14</text>
<text x="93.5" y="41.1">C55</text>
<text x="101.1" y="41.1">C56</text>
<text x="108.7" y="41.1">C57</text>
<text x="116.3" y="41.1">C58</text>
<text x="155.4" y="37.6">VDD33</text>
<text x="155.4" y="40.1">RXD0</text>
<text x="166.7" y="40.1">IO22</text>
<text x="166.7" y="37.6">IO23</text>
<text x="93.5" y="44.2">10u</text>
<text x="101.1" y="44.2">2u2</text>
<text x="108.8" y="44.2">100n</text>
<text x="116.4" y="44.2">100n</text>
<text x="155.4" y="42.7">TXD0</text>
<text x="155.4" y="45.2">IO34</text>
<text x="155.4" y="47.7">IO35</text>
<text x="166.7" y="47.7">IO18</text>
<text x="166.7" y="45.2">IO19</text>
<text x="166.7" y="42.7">IO21</text>
<text x="101.3" y="53.2">GND</text>
<text x="155.4" y="50.3">IO32</text>
<text x="155.4" y="52.8">IO33</text>
<text x="167.4" y="52.8">IO4</text>
<text x="167.4" y="50.3">IO5</text>
<text x="95.3" y="55.9">3V3</text>
<text x="155.4" y="55.4">IO25</text>
<text x="155.4" y="57.9">IO26</text>
<text x="167.4" y="57.9">IO2</text>
<text x="167.4" y="55.4">IO0</text>
<text x="97.8" y="63.6">K13</text>
<text x="147.3" y="62.3">K19</text>
<text x="147.3" y="64.9">K20</text>
<text x="155.4" y="60.4">IO27</text>
<text x="155.4" y="63">IO14</text>
<text x="155.4" y="65.5">IO12</text>
<text x="166.7" y="60.4">IO15</text>
<text x="167" y="65.5">SD0</text>
<text x="167" y="63">SD1</text>
<text x="207" y="62">K32</text>
<text x="97.8" y="68.7">K14</text>
<text x="147.3" y="67.4">K21</text>
<text x="155.4" y="68.1">IO13</text>
<text x="155.4" y="70.6">CMD</text>
<text x="161.1" y="70.6">SENSOR_VN</text>
<text x="166.8" y="68.1">CLK</text>
<text x="180.3" y="70">K24</text>
<text x="95" y="77.2">GND</text>
<text x="155.4" y="73.1">GND</text>
<text x="155.4" y="75.7">GND</text>
<text x="161.2" y="73.1">SENSOR_VP</text>
<text x="167.7" y="75.7">EN</text>
<text x="180.3" y="72.5">K25</text>
<text x="155.4" y="80.8">GND</text>
<text x="155.4" y="78.2">GND</text>
<text x="157" y="83.3">ESP32-WROVER</text>
<text x="167" y="80.8">SD2</text>
<text x="167" y="78.2">SD3</text>
<text x="149.6" y="84.8">GND</text>
<text x="71.2" y="92.7">3V3</text>
<text x="175.3" y="92.7">3V3</text>
<text x="186.7" y="92.7">3V3</text>
<text x="74.4" y="100.8">C53</text>
<text x="177.8" y="100.4">K22</text>
<text x="190" y="100.8">C59</text>
<text x="74.5" y="103.9">100n</text>
<text x="177.8" y="105.5">K23</text>
<text x="190.1" y="103.9">100n</text>
<text x="70.8" y="110.2">GND</text>
<text x="175" y="112.8">GND</text>
<text x="186.4" y="112.8">GND</text>
<text x="233" y="119.5">K33</text>
<text x="183.5" y="124.6">K26</text>
<text x="233" y="122">K34</text>
<text x="233" y="124.6">K35</text>
<text x="183.5" y="127.1">K27</text>
<text x="183.5" y="129.7">K28</text>
<text x="233" y="129.7">K37</text>
<text x="233" y="127.1">K36</text>
<text x="174" y="137.1">3V3</text>
<text x="183.5" y="137.3">K31</text>
<text x="183.5" y="132.2">K29</text>
<text x="183.5" y="134.7">K30</text>
<text x="233" y="134.7">K39</text>
<text x="233" y="132.2">K38</text>
<text x="233" y="137.3">K40</text>
<text x="132.1" y="143.5">3V3</text>
<text x="245.1" y="141">3V3</text>
<text x="122.4" y="149.6">R54</text>
<text x="128.9" y="149.6">10k</text>
<text x="238.5" y="145.3">R55</text>
<text x="242.4" y="145.3">10k</text>
<text x="59.4" y="154.7">GND</text>
<text x="122.9" y="155.7">K17</text>
<text x="232.1" y="153.1">K41</text>
<text x="91.2" y="163.6">GND</text>
<text x="206.7" y="164.8">GND</text>
</g>
<text font-size="1.4" fill="#840000" x="85.6" y="40.7" transform="rotate(-90 85.6 40.7)">+</text>
<g font-size="1.4" fill="#a90000">
<text x="152.9" y="39.4">34</text>
<text x="152.9" y="41.9">35</text>
<text x="153.3" y="36.8">2</text>
<text x="170.7" y="41.9">33</text>
<text x="170.7" y="39.4">36</text>
<text x="170.7" y="36.8">37</text>
<text x="153.3" y="44.4">6</text>
<text x="153.3" y="47">7</text>
<text x="170.7" y="47">30</text>
<text x="170.7" y="44.4">31</text>
<text x="153.3" y="49.5">8</text>
<text x="153.3" y="52.1">9</text>
<text x="170.7" y="52.1">26</text>
<text x="170.7" y="49.5">29</text>
<text x="152.9" y="54.6">10</text>
<text x="152.9" y="57.1">11</text>
<text x="152.9" y="59.7">12</text>
<text x="170.7" y="59.7">23</text>
<text x="170.7" y="57.1">24</text>
<text x="170.7" y="54.6">25</text>
<text x="152.9" y="62.2">13</text>
<text x="152.9" y="64.8">14</text>
<text x="170.7" y="64.8">21</text>
<text x="170.7" y="62.2">22</text>
<text x="152.9" y="67.3">16</text>
<text x="152.9" y="69.8">19</text>
<text x="170.7" y="67.3">20</text>
<text x="171.1" y="69.8">5</text>
<text x="152.9" y="72.4">15</text>
<text x="152.9" y="74.9">38</text>
<text x="152.9" y="77.5">39</text>
<text x="170.7" y="77.5">18</text>
<text x="171.1" y="74.9">3</text>
<text x="171.1" y="72.4">4</text>
<text x="153.3" y="80">1</text>
<text x="170.7" y="80">17</text>
<text x="130.2" y="154.9">3</text>
<text x="135.8" y="154.9">1</text>
<text x="133.1" y="156.5" transform="rotate(-90 133.1 156.5)">2</text>
</g>
<g font-size="1.4" fill="#5b2379">
<text x="178.3" y="179.3">Need help? support.soldered.com</text>
<text x="212" y="179.3">Store: soldered.com</text>
<text x="264" y="179.3">Learn: blog.soldered.com</text>
</g>
</svg>
